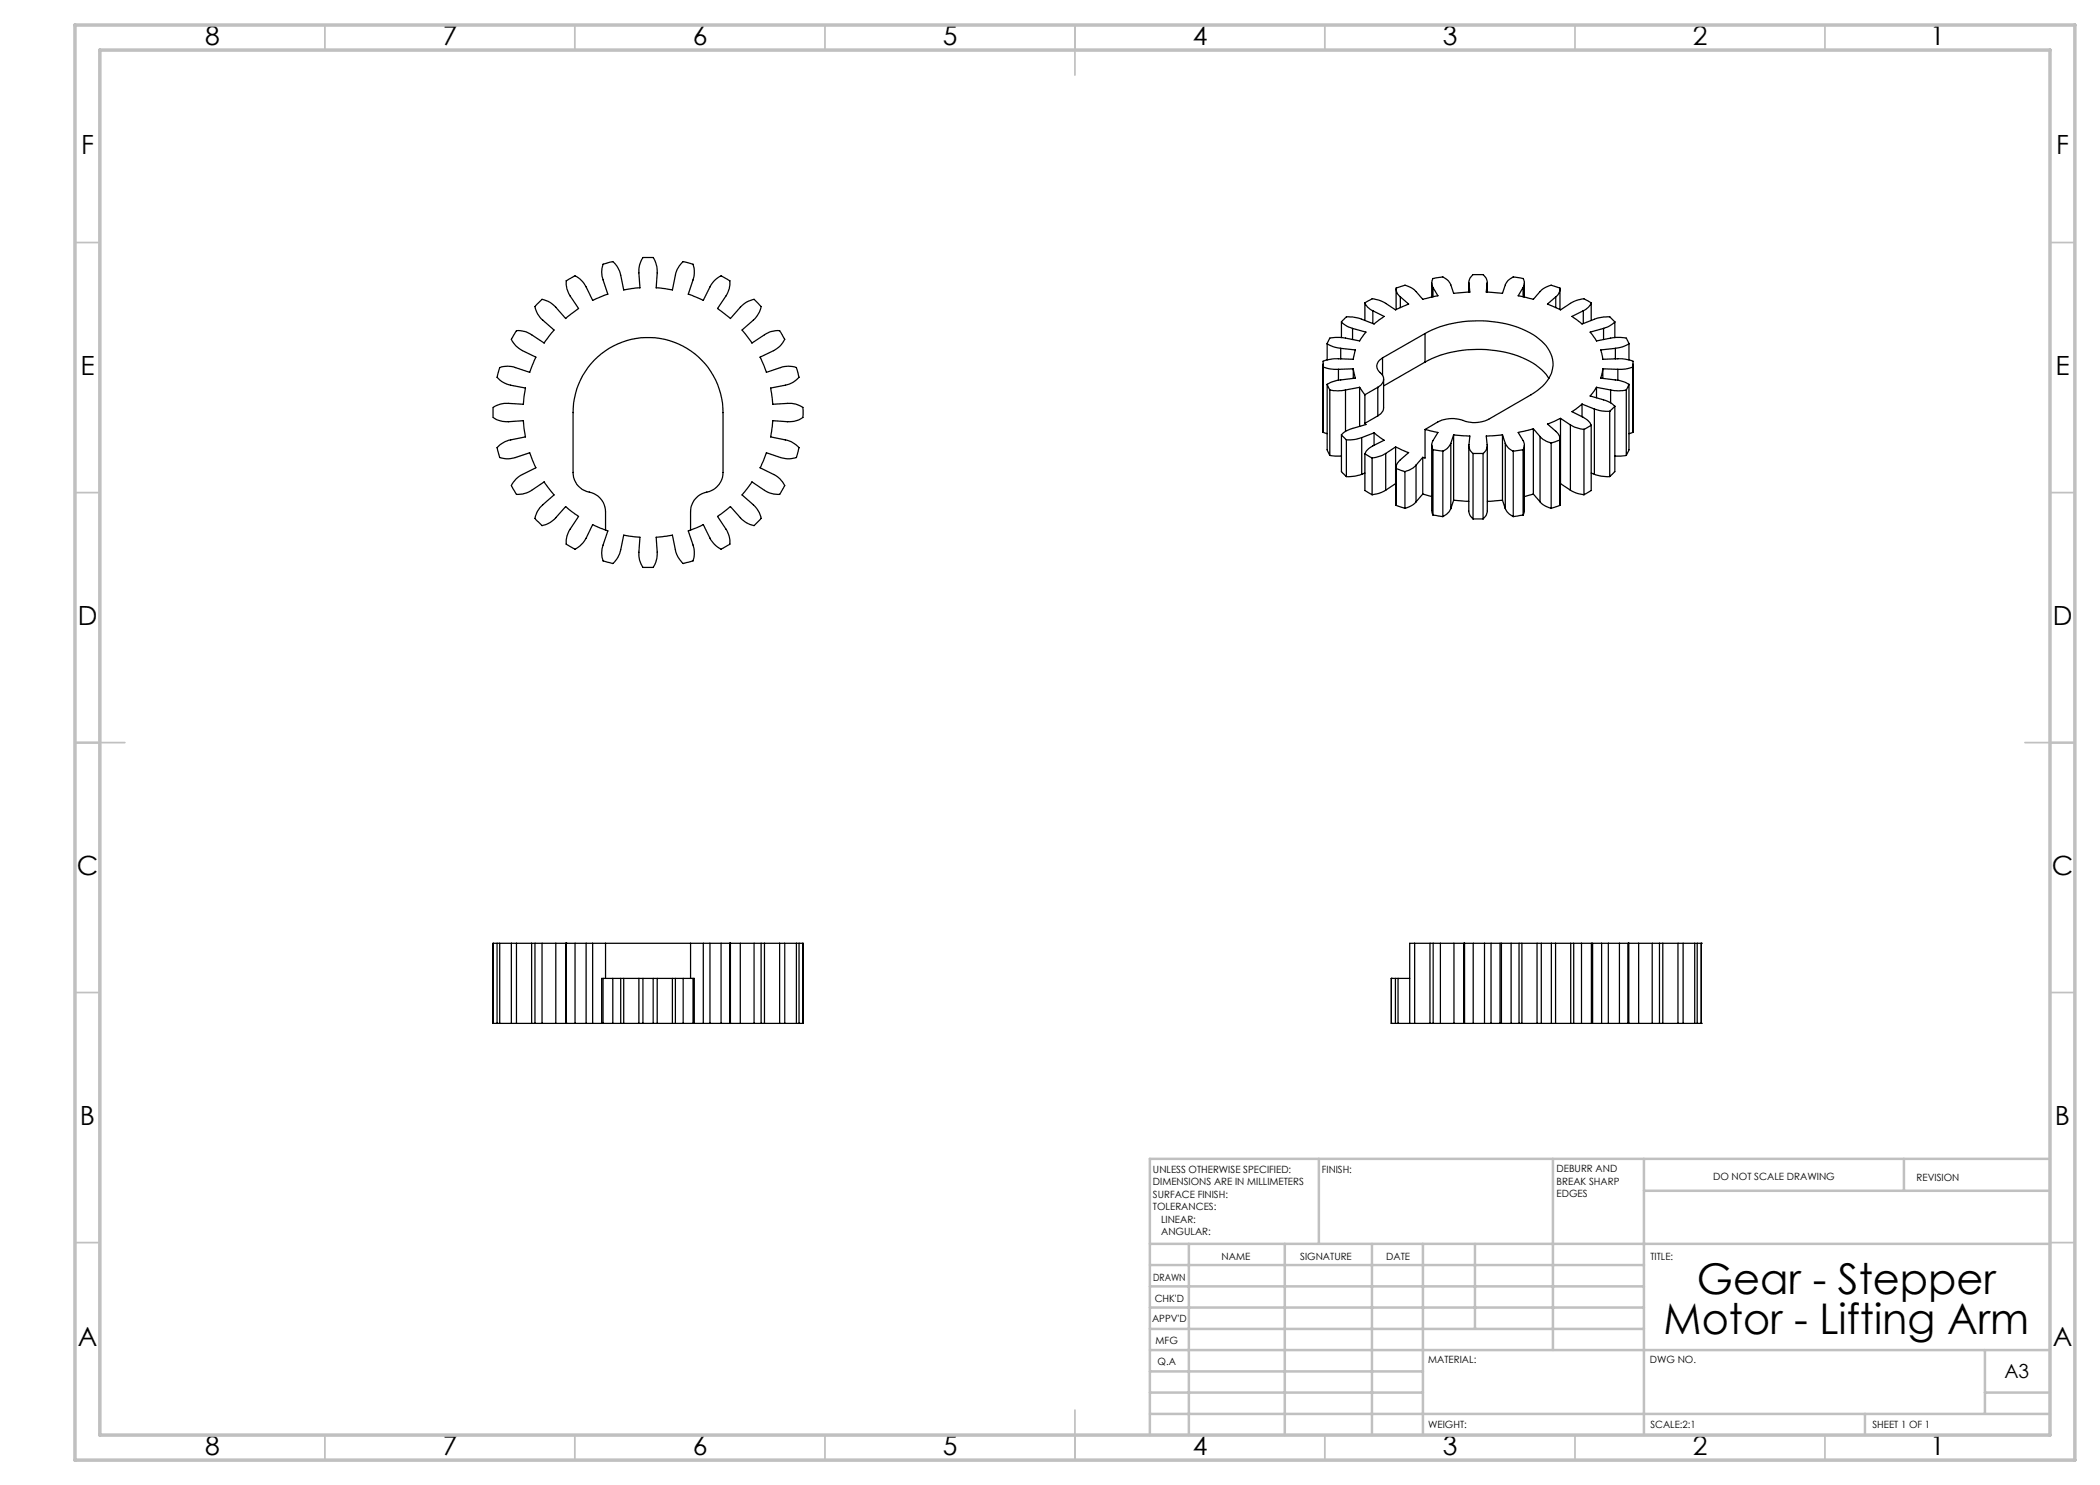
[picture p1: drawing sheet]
<svg xmlns="http://www.w3.org/2000/svg" width="420mm" height="297mm" viewBox="0 0 420 297" stroke-linecap="round" stroke-linejoin="round" font-family="sans-serif">
<g fill="none" stroke="#c0c0c0" stroke-width=".35">
<path d="M65 5v5M115 5v5M165 5v5M215 5v10M265 5v5M315 5v5M365 5v5M15 48.5h5M410 48.5h5M15 98.5h5M410 98.5h5M15 148.5h10"/>
<path d="M405 148.5h10M15 198.5h5M410 198.5h5M15 248.5h5M410 248.5h5M65 287v5M115 287v5M165 287v5M215 282v10M265 287v5M315 287v5M365 287v5"/>
</g>
<g fill="none" stroke="#c0c0c0" stroke-width=".5">
<path d="M263.8 231.8v17M310.6 231.8v38.2M328.8 231.8v55.2M328.8 238.2h81.2M380.8 231.8v6.4M410 231.8h-180v55.2M230 248.8h180M230 257.3h98.8M230 253h98.8M237.8 248.8v38.2M257 248.8v38.2M274.4 248.8v38.2"/>
<path d="M284.6 248.8v38.2M295 248.8v17M230 265.8h98.8M230 261.5h98.8M230 278.5h54.6M230 274.3h54.6M230 270h180M397 278.5h13M397 270v12.8M230 282.8h180M373 282.8v4.2"/>
</g>
<path d="M15 5h400v287h-400zM20 10h390v277h-390z" fill="none" stroke="#c0c0c0" stroke-width=".7"/>
<g fill="none" stroke="#000" stroke-width=".25">
<path d="M279.2 57.8v4.1M280.1 59.4l1.6 1.4-2.6 1.2-2-1.3a6 6 0 0 0-2.7-.9l-1.4 .8M280.1 59.4v2.1M286.3 56.6v2.8M286.6 57.5l1 1.7-3 .7-1.4-1.6a3.6 3.6 0 0 0-2.4-1.2l-1.6 .5a2.12 2.12 0 0 0 .9 1.8M286.6 57.5v1.9M293.8 56.5v1.9M293.8 56.7l.2 1.7-3.3 .3-.5-1.7a2.44 2.44 0 0 0-1.9-1.6l-1 .2a.94 .94 0 0 0-1 1.2l.3 .7M293.8 56.7a1.96 1.96 0 0 1 .8-1.8h.7a1.56 1.56 0 0 1 2 .9l.2 .6-.2 2 3.2 .3 .6-1.7a2.44 2.44 0 0 1 1.8-1.6l1 .2a.99 .99 0 0 1 .9 .4 .99 .99 0 0 1 0 1.1l-.2 .4M293.8 56.7v1.7M297.5 56.5v1.9M304.6 57.5l-1 1.7 3.1 .7 1.3-1.6a3.6 3.6 0 0 1 2.4-1.2l1.6 .5a2.12 2.12 0 0 1-.8 1.8"/>
<path d="M304.6 57.5v1.9M304.9 56.6v2.8M311.2 59.4l-1.7 1.4 2.6 1.2 2-1.3a6 6 0 0 1 2.7-.9l1.4 .8M311.2 59.4v2.1M312 57.8v4.1M264.6 72.8v13.7M265.4 76.9l.6 1.1M265.4 68.8a6 6 0 0 0 2.7 .9M265.4 76.9v13.1l.6 1.1M265.4 68.8v3.2M266 78a7.1 7.1 0 0 0 3.1 0M266 78v13.1"/>
<path d="M267.7 73.9v2.2M268.1 69.7l3 .3-.4 1.9-3-.1a7.9 7.9 0 0 0-3.1 .4v1.2a7.2 7.2 0 0 0 3.1 .5M268.1 69.7v2.1M268.3 64.4a4.8 4.8 0 0 0 2.2 1.3M268.3 64.4v3.1M269.1 78v8.3M270.5 65.7l2.7 .7-1.3 1.8-3.2-.6-1.6-.1-1.1 .1-.6 1.2M270.5 65.7v2.2M270.7 73.8l.4 1.8-3 .4a6.6 6.6 0 0 0-2.7 .9M270.7 73.8l-3 .1M270.7 73.8v1.9M271.9 77.5l1.1 1.4"/>
<path d="M271.9 77.5l-2.8 .5M271.9 77.5v7.8M273 60.6a2.9 2.9 0 0 0 1.6 1.6M273 60.6v3.5M273 78.9v5.8M274.6 62.2l2.2 1.1-2 1.5-2.8-1.1-1.5-.3a1.68 1.68 0 0 0-2 .7l-.2 .3M274.6 62.2v2.5M275.6 77.5l-2.6 1.4M275.6 77.5v5.7M276.5 71.6a1.75 1.75 0 0 0-1.2 1.5 1.75 1.75 0 0 0 1 1.7 1.66 1.66 0 0 1-.7 2.7M276.5 71.6v3.5M276.7 75.8v6.1l-.5 .8-.6 .5"/>
<path d="M285 66.7a23.4 23.4 0 0 1 21.6 .2 7.6 7.6 0 0 1 4 5.5 6.9 6.9 0 0 1-3.7 6.1l-9.2 5.4a6.4 6.4 0 0 1-5.5 .1 6.5 6.5 0 0 0-4.6 .4l-2.6 1.5M285 72.4a23.4 23.4 0 0 1 21.6 .2l1.7 1.3 1.5 1.8M285 66.7l-8.5 4.9M285 72.4l-8.3 4.8M285 66.7v5.7M316.7 62.2l-2.3 1.1 2 1.5 2.8-1.1 1.5-.3h1.2l1.1 1M316.7 62.2v2.5M318.2 60.6a2.9 2.9 0 0 1-1.5 1.6M318.2 60.6v3.5M319.3 77.5l-1.3 1.7 2.7 .8a4.8 4.8 0 0 1 2.3 1.2M319.3 77.5l2.8 .5M319.3 77.5v2"/>
<path d="M320.6 73.8l-.5 1.8 3 .4a6.6 6.6 0 0 1 2.7 .9M320.6 73.8l3 .1M320.6 73.8v1.9M320.7 65.7l-2.7 .7 1.3 1.8 3.2-.6 1.6-.1 1.2 .1 .5 1.2M320.7 65.7v2.2M322.1 78a7.1 7.1 0 0 0 3.2 0M322.1 78v2.6M323 64.4a5.2 5.2 0 0 1-2.3 1.3M323 64.4v3.1M323.1 69.7l-3 .3 .5 1.9 3-.1a7.9 7.9 0 0 1 3 .4v1.2a7.1 7.1 0 0 1-3 .5M323.1 69.7v2.1M323.6 73.9v2.2"/>
<path d="M325.3 78v13.1M325.8 68.8a6 6 0 0 1-2.7 .9M325.8 76.9l-.5 1.1M325.8 76.9v13.1l-.5 1.1M325.8 68.8v3.2M326.6 72.8v13.7M264.6 86.5l.8 .2M264.6 85.9v.6M266 91.1l2.3 .1M268.3 87l1 1M268.3 87v7.3l1 1M269.3 88v7.3"/>
<path d="M272.3 87.5a7.4 7.4 0 0 1-3 .5M272.3 94.9a7.4 7.4 0 0 1-3 .4M272.3 87.5v7.4M273 90.8l1.4 .8M273 84.7l.2 .2-2.7 .8a4.4 4.4 0 0 0-2.2 1.3M273 90.8v7.3l1.4 .9M273 94.6l-.7 .3M274.4 91.6v7.4M274.8 86.6l2 1.4-2.2 1.2a3.2 3.2 0 0 0-1.6 1.6M274.8 86.6l-2.5 .9M274.8 86.6v2.5M275.6 83.2l-2.6 1.5"/>
<path d="M277.1 90.7a6.6 6.6 0 0 1-2.7 .9M277.1 98a6 6 0 0 1-2.7 1M277.1 90.7v7.3M279.1 89.4l2.6 1.1-1.6 1.5a2.12 2.12 0 0 0-.9 1.7l1.8 .6M279.1 89.4v7.3M279.1 89.4l-2 1.3M279.1 96.7l.1 .1M279.1 96.7l-2 1.3M279.2 93.6v7.5l1.8 .6M281 94.3v7.4M283.2 93a4.8 4.8 0 0 1-2.2 1.3M283.2 93v7.4"/>
<path d="M284.6 98.8l1.7 .5M284.6 91.5l-1.4 1.5M284.6 91.5v7.3M284.6 98.8l-1.4 1.6M285 85.9l2.6 .6-1 1.6a1.83 1.83 0 0 0 0 1.9M285 85.9v5.7l-.4-.1M286.3 89v13.1l.3 .9M286.6 90l2 .2M286.6 90v13M288.6 90.2v13.1M290.2 88.7a3 3 0 0 1-1.6 1.5M290.2 88.7v13"/>
<path d="M290.7 87l3.3 .2-.2 1.7a1.96 1.96 0 0 0 .8 1.8M290.7 87l-.5 1.7M290.7 87v13M293.8 89.1v13.1a2.13 2.13 0 0 0 .8 1.6M294.6 90.7h2M294.6 90.7v13.1M296.6 90.7v13.1M297.5 89.1v13.1a2.13 2.13 0 0 1-.9 1.6M300.5 87l-3.2 .2 .1 1.7a1.96 1.96 0 0 1-.8 1.8M300.5 87l.6 1.7M300.5 87v13M301.1 88.7a3 3 0 0 0 1.5 1.5"/>
<path d="M301.1 88.7v13M302.6 90.2v13.1M304.6 90l-2 .2M304.6 90v13M304.9 89v13.3l-.3 .7M306.7 85.8l-3.1 .7 1 1.6a1.83 1.83 0 0 1 0 1.9M306.7 98.8l-1.8 .5M306.7 85.8l1.3 1.5M306.7 85.8v13M306.7 98.8l1.3 1.6M308 87.3a4.8 4.8 0 0 0 2.2 1.3M308 87.3v13.1"/>
<path d="M310.2 88.6v13.1M312 87.8v13.3l-1.8 .6M312.1 83.7l-2.6 1.1 1.7 1.5a2.12 2.12 0 0 1 .8 1.7l-1.8 .6M312.1 83.7l2 1.3M312.1 83.7v13M312.1 96.7l-.1 .1M312.1 96.7l2 1.3M314.1 85a6.6 6.6 0 0 0 2.7 .9M314.1 98a6 6 0 0 0 2.7 1M314.1 85v13M316.4 80.8l-2 1.5 2.3 1.2a3.2 3.2 0 0 1 1.5 1.6M316.4 80.8l2.5 1"/>
<path d="M316.4 80.8v2.6M316.8 85.9v13.1M318.2 85.1l-1.4 .8M318.2 85.1v13l-1.4 .9M318.2 94.6l.7 .3M318.9 81.8a7.4 7.4 0 0 0 3 .5M318.9 94.9a7.4 7.4 0 0 0 3 .4M318.9 81.8v13.1M321.9 82.3v13M323 81.2l-1.1 1.1M323 81.2v13.1l-1.1 1M325.3 91.1l-2.3 .1"/>
<path d="M326.6 86.5l-.8 .2M326.6 85.9v.6M121.1 106v-3.6a4.1 4.1 0 0 0-3.7-4.1 3.9 3.9 0 0 1-2.8-3.8v-12a15 15 0 0 1 15-15 15 15 0 0 1 15 15v12a4.2 4.2 0 0 1-3.7 4.1 3.9 3.9 0 0 0-2.8 3.8v3.6M121.1 106l-2.6-1.1-1.3 2.7-1.2 1.6-1 .7-1.1-.7a.92 .92 0 0 1-.7-1.2l.6-1.9 1.9-2.8-2.6-2-1.9 2.2a4.8 4.8 0 0 1-2.8 1.6l-1.4-1.4a4.6 4.6 0 0 1 1.5-2.7l2.3-2-2-2.6-2.5 1.7a5.3 5.3 0 0 1-3 .8l-1-1.8a4.6 4.6 0 0 1 2.2-2.2l2.7-1.3-1.3-3-2.8 .9a5.1 5.1 0 0 1-3.2 0l-.5-2a5.1 5.1 0 0 1 2.7-1.5l3-.6-.4-3.3-3 .2a5 5 0 0 1-3.1-.8v-2a4.6 4.6 0 0 1 3.1-.8l3 .2 .4-3.3-3-.6a4.9 4.9 0 0 1-2.7-1.5l.5-2a4.5 4.5 0 0 1 3.2 0l2.8 1 1.3-3.1-2.7-1.3a4.9 4.9 0 0 1-2.2-2.2l1-1.8a4.6 4.6 0 0 1 3 .9l2.5 1.6 2-2.6-2.3-2a4.6 4.6 0 0 1-1.5-2.7l1.4-1.4a4.8 4.8 0 0 1 2.8 1.6l1.9 2.2 2.6-2-1.6-2.5a4.7 4.7 0 0 1-.9-3l1.8-1a5.1 5.1 0 0 1 2.2 2.2l1.3 2.7 3.1-1.3-1-2.8a4.5 4.5 0 0 1 0-3.2l2-.5a4.9 4.9 0 0 1 1.5 2.7l.6 3 3.3-.4-.2-3a4.8 4.8 0 0 1 .8-3.1h2a5.5 5.5 0 0 1 .8 3.1l-.2 3 3.3 .4 .6-3a5.1 5.1 0 0 1 1.5-2.7l2 .5a5.1 5.1 0 0 1 0 3.2l-.9 2.8 3 1.3 1.3-2.7a4.6 4.6 0 0 1 2.2-2.2l1.8 1a4.7 4.7 0 0 1-.8 3l-1.7 2.5 2.6 2 2-2.2a4.8 4.8 0 0 1 2.7-1.6l1.4 1.4a5.1 5.1 0 0 1-1.5 2.7l-2.3 2 2 2.6 2.5-1.6a4.6 4.6 0 0 1 3-.9l1.1 1.8a4.9 4.9 0 0 1-2.3 2.2l-2.7 1.3 1.3 3.1 2.8-1a4.6 4.6 0 0 1 3.2 0l.5 2a4.8 4.8 0 0 1-2.7 1.5l-3 .6 .5 3.3 3-.2a4.6 4.6 0 0 1 3 .8v2a5 5 0 0 1-3 .8l-3-.2-.5 3.3 3 .6a5 5 0 0 1 2.7 1.5l-.5 2a5.2 5.2 0 0 1-3.2 0l-2.8-.9-1.3 3 2.7 1.3a4.6 4.6 0 0 1 2.3 2.2l-1.1 1.8a5.3 5.3 0 0 1-3-.8l-2.5-1.7-2 2.6 2.3 2a5.1 5.1 0 0 1 1.5 2.7l-1.4 1.4a4.8 4.8 0 0 1-2.7-1.6l-2-2.2-2.6 2 1.7 2.5a4.6 4.6 0 0 1 .8 3l-1.8 1.1a5.1 5.1 0 0 1-2.2-2.3l-1.3-2.7-2.6 1.1M121.1 106l.5 .2-1 2.8a4.6 4.6 0 0 0 0 3.2l2 .5a4.8 4.8 0 0 0 1.5-2.7l.6-3 3.3 .5-.2 3a4.6 4.6 0 0 0 .8 3h2a5.3 5.3 0 0 0 .8-3l-.2-3 3.3-.5 .6 3a5 5 0 0 0 1.5 2.7l2-.5a5.2 5.2 0 0 0 0-3.2l-.9-2.8 .4-.2M283.2 100.4a4.1 4.1 0 0 1-2.2 1.3M286.6 103l2 .3M290.2 101.7a3.2 3.2 0 0 1-1.6 1.6M290.7 100l3.1 .3M290.7 100l-.5 1.7M294.6 103.8h2M300.5 100l-3 .3"/>
<path d="M300.5 100l.6 1.7M301.1 101.7a3.2 3.2 0 0 0 1.5 1.6M304.6 103l-2 .3M308 100.4a4.1 4.1 0 0 0 2.2 1.3M98.6 188.7h.8M98.6 188.7v16M99.4 188.7h.5M99.4 188.7v16M99.9 188.7h2.4M99.9 188.7v16M102.3 188.7h1M102.3 188.7v16"/>
<path d="M103.3 188.7h3M103.3 188.7v16M106.3 188.7h.7M106.3 188.7v16M107 188.7h1.4M107 188.7v16M108.4 188.7h2.8M108.4 188.7v16M111.2 188.7h2M111.2 188.7v16M113.1 188.7v16M113.2 188.7h1.8"/>
<path d="M113.2 188.7h.1M113.2 188.7v16M115 188.7h2.2M115 188.7v16M117.2 188.7v16M117.2 188.7h1.3M118.5 188.7h2.6M118.5 188.7v16M120.6 195.7h2M120.6 195.7h-.3v9M120.6 195.7v9M121.1 188.7h17"/>
<path d="M121.1 188.7v7M122.6 195.7h1.5M122.6 195.7v9M124.1 195.7v9M124.1 195.7h.6M124.7 195.7h3.1M124.7 195.7v9M127.8 195.7h.8M127.8 195.7v9M128.6 195.7h2M128.6 195.7v9M130.6 195.7h.8"/>
<path d="M130.6 195.7v9M131.4 195.7h3.1M131.4 195.7v9M134.5 195.7h.6M134.5 195.7v9M135.1 195.7h1.5M135.1 195.7v9M136.6 195.7h2M136.6 195.7v9M138.1 188.7h2.6M138.1 188.7v7M138.6 195.7h.3v9"/>
<path d="M138.6 195.7v9M140.7 188.7h1.3M140.7 188.7v16M142 188.7h2.2M142 188.7v16M144.2 188.7h1.8M144.2 188.7v16M146 188.7h.1M146 188.7v16M146 188.7h2.1M146.1 188.7v16M148.1 188.7h2.7"/>
<path d="M148.1 188.7v16M150.8 188.7h1.4M150.8 188.7v16M152.2 188.7h.7M152.2 188.7v16M152.9 188.7h3M152.9 188.7v16M155.9 188.7h1.1M155.9 188.7v16M157 188.7h2.3M157 188.7v16M159.3 188.7h.5"/>
<path d="M159.3 188.7v16M159.8 188.7h.8M159.8 188.7v16M160.6 188.7h.1M160.6 188.7v16M278.3 195.7h.8M278.3 195.7h.1M278.3 195.7v9M279.1 195.7h.5M279.1 195.7v9M279.6 195.7h2.3M279.6 195.7v9"/>
<path d="M282.9 188.7h3.1M282.9 188.7h-1v16M282.9 188.7v16M286 188.7h.6M286 188.7v16M286.6 188.7h1.5M286.6 188.7v16M288.1 188.7h2.7M288.1 188.7v16M290.8 188.7h2.1M290.8 188.7v16M292.8 188.7v16"/>
<path d="M292.9 188.7v16M292.9 188.7h1.7M294.6 188.7h2.3M294.6 188.7v16M296.9 188.7h1.3M296.9 188.7v16M298.2 188.7h1.8M298.2 188.7v16M300 188.7h.3M300 188.7v16M300.3 188.7h1.9M300.3 188.7v16"/>
<path d="M302.2 188.7h1.6M302.2 188.7v16M303.8 188.7h.6M303.8 188.7v16M304.4 188.7h3M304.4 188.7v16M307.4 188.7h.9M307.4 188.7v16h.9M308.3 188.7h2M308.3 188.7v16M310.3 188.7h.8M310.3 188.7v16"/>
<path d="M311.1 188.7h3M311.1 188.7v16M314.1 188.7h.6M314.1 188.7v16M314.7 188.7h1.6M314.7 188.7v16M316.3 188.7h2M316.3 188.7v16M318.3 188.7h.2M318.3 188.7v16M318.5 188.7h1.8M318.5 188.7v16"/>
<path d="M320.3 188.7h1.4M320.3 188.7v16M321.7 188.7h2.2M321.7 188.7v16M323.9 188.7h1.7M323.9 188.7v16M325.6 188.7h.1M325.6 188.7h2.1M325.6 188.7v16M325.8 188.7v16M327.7 188.7h2.7M327.7 188.7v16"/>
<path d="M330.4 188.7h1.5M330.4 188.7v16M331.9 188.7h.7M331.9 188.7v16M332.6 188.7h3M332.6 188.7v16M335.6 188.7h1M335.6 188.7v16M336.6 188.7h2.3M336.6 188.7v16M338.9 188.7h.5M338.9 188.7v16"/>
<path d="M339.4 188.7h.9M339.4 188.7v16M340.3 188.7h.1M340.3 188.7v16M98.6 204.7h.8M99.4 204.7h.5M99.9 204.7h2.4M102.3 204.7h1M103.3 204.7h3M106.3 204.7h.7M107 204.7h1.4M108.4 204.7h2.8"/>
<path d="M111.2 204.7h2M113.2 204.7h1.8M113.2 204.7h.1M115 204.7h2.2M117.2 204.7h1.3M118.5 204.7h1.8M120.3 204.7h.3M120.6 204.7h2M122.6 204.7h1.5M124.1 204.7h.6M124.7 204.7h3.1M127.8 204.7h.8"/>
<path d="M128.6 204.7h2M130.6 204.7h.8M131.4 204.7h3.1M134.5 204.7h.6M135.1 204.7h1.5M136.6 204.7h2M138.6 204.7h.3M138.9 204.7h1.8M140.7 204.7h1.3M142 204.7h2.2M144.2 204.7h1.8M146 204.7h.1"/>
<path d="M146 204.7h2.1M148.1 204.7h2.7M150.8 204.7h1.4M152.2 204.7h.7M152.9 204.7h3M155.9 204.7h1.1M157 204.7h2.3M159.3 204.7h.5M159.8 204.7h.8M160.6 204.7h.1M278.3 204.7h.8M278.3 204.7h.1"/>
<path d="M279.1 204.7h.5M279.6 204.7h2.3M281.9 204.7h1M282.9 204.7h3.1M286 204.7h.6M286.6 204.7h1.5M288.1 204.7h2.7M290.8 204.7h2.1M292.9 204.7h1.7M294.6 204.7h2.3M296.9 204.7h1.3M298.2 204.7h1.8"/>
<path d="M300 204.7h.3M300.3 204.7h1.9M302.2 204.7h1.6M303.8 204.7h.6M304.4 204.7h3M308.3 204.7h2M310.3 204.7h.8M311.1 204.7h3M314.1 204.7h.6M314.7 204.7h1.6M316.3 204.7h2M318.3 204.7h.2"/>
<path d="M318.5 204.7h1.8M320.3 204.7h1.4M321.7 204.7h2.2M323.9 204.7h1.7M325.6 204.7h.1M325.6 204.7h2.1M327.7 204.7h2.7M330.4 204.7h1.5M331.9 204.7h.7M332.6 204.7h3M335.6 204.7h1M336.6 204.7h2.3"/>
<path d="M338.9 204.7h.5M339.4 204.7h.9M340.3 204.7h.1"/>
</g>
<g font-size="8.5">
<text x="339.4" y="258.8">Gear - Stepper</text>
<text x="332.7" y="266.9">Motor - Lifting Arm</text>
</g>
<g font-size="5.3">
<text x="41" y="9">8</text>
<text x="88.5" y="9">7</text>
<text x="138.5" y="9">6</text>
<text x="188.5" y="9">5</text>
<text x="238.5" y="9">4</text>
<text x="288.5" y="9">3</text>
<text x="338.5" y="9">2</text>
<text x="386" y="9">1</text>
<text x="16.2" y="30.7">F</text>
<text x="411.2" y="30.7">F</text>
<text x="16.1" y="75">E</text>
<text x="411.1" y="75">E</text>
<text x="15.5" y="125">D</text>
<text x="410.5" y="125">D</text>
<text x="15.4" y="175">C</text>
<text x="410.4" y="175">C</text>
<text x="16" y="225">B</text>
<text x="411" y="225">B</text>
<text x="15.5" y="269.2">A</text>
<text x="410.5" y="269.2">A</text>
<text x="41" y="291">8</text>
<text x="88.5" y="291">7</text>
<text x="138.5" y="291">6</text>
<text x="188.5" y="291">5</text>
<text x="238.5" y="291">4</text>
<text x="288.5" y="291">3</text>
<text x="338.5" y="291">2</text>
<text x="386" y="291">1</text>
</g>
<text font-size="3.9" x="400.9" y="275.5">A3</text>
<g font-size="2">
<text x="230.6" y="234.6">UNLESS OTHERWISE SPECIFIED:</text>
<text x="230.6" y="237.1">DIMENSIONS ARE IN MILLIMETERS</text>
<text x="230.6" y="239.6">SURFACE FINISH:</text>
<text x="264.4" y="234.6">FINISH:</text>
<text x="311.3" y="234.5">DEBURR AND</text>
<text x="311.3" y="237">BREAK SHARP</text>
<text x="311.3" y="239.5">EDGES</text>
<text x="342.6" y="236">DO NOT SCALE DRAWING</text>
<text x="383.3" y="236.2">REVISION</text>
<text x="230.6" y="242.1">TOLERANCES:</text>
<text x="232.2" y="244.6">LINEAR:</text>
<text x="232.2" y="247.1">ANGULAR:</text>
<text x="244.3" y="252">NAME</text>
<text x="260" y="251.9">SIGNATURE</text>
<text x="277.2" y="251.9">DATE</text>
<text x="330.1" y="251.9">TITLE:</text>
<text x="230.6" y="256.1">DRAWN</text>
<text x="230.9" y="260.3">CHK'D</text>
<text x="230.4" y="264.4">APPV'D</text>
<text x="231.1" y="268.8">MFG</text>
<text x="231.5" y="273">Q.A</text>
<text x="285.6" y="272.5">MATERIAL:</text>
<text x="330" y="272.5">DWG NO.</text>
<text x="285.6" y="285.5">WEIGHT:</text>
<text x="330.1" y="285.6">SCALE:2:1</text>
<text x="374.5" y="285.6">SHEET 1 OF 1</text>
</g>
</svg>
